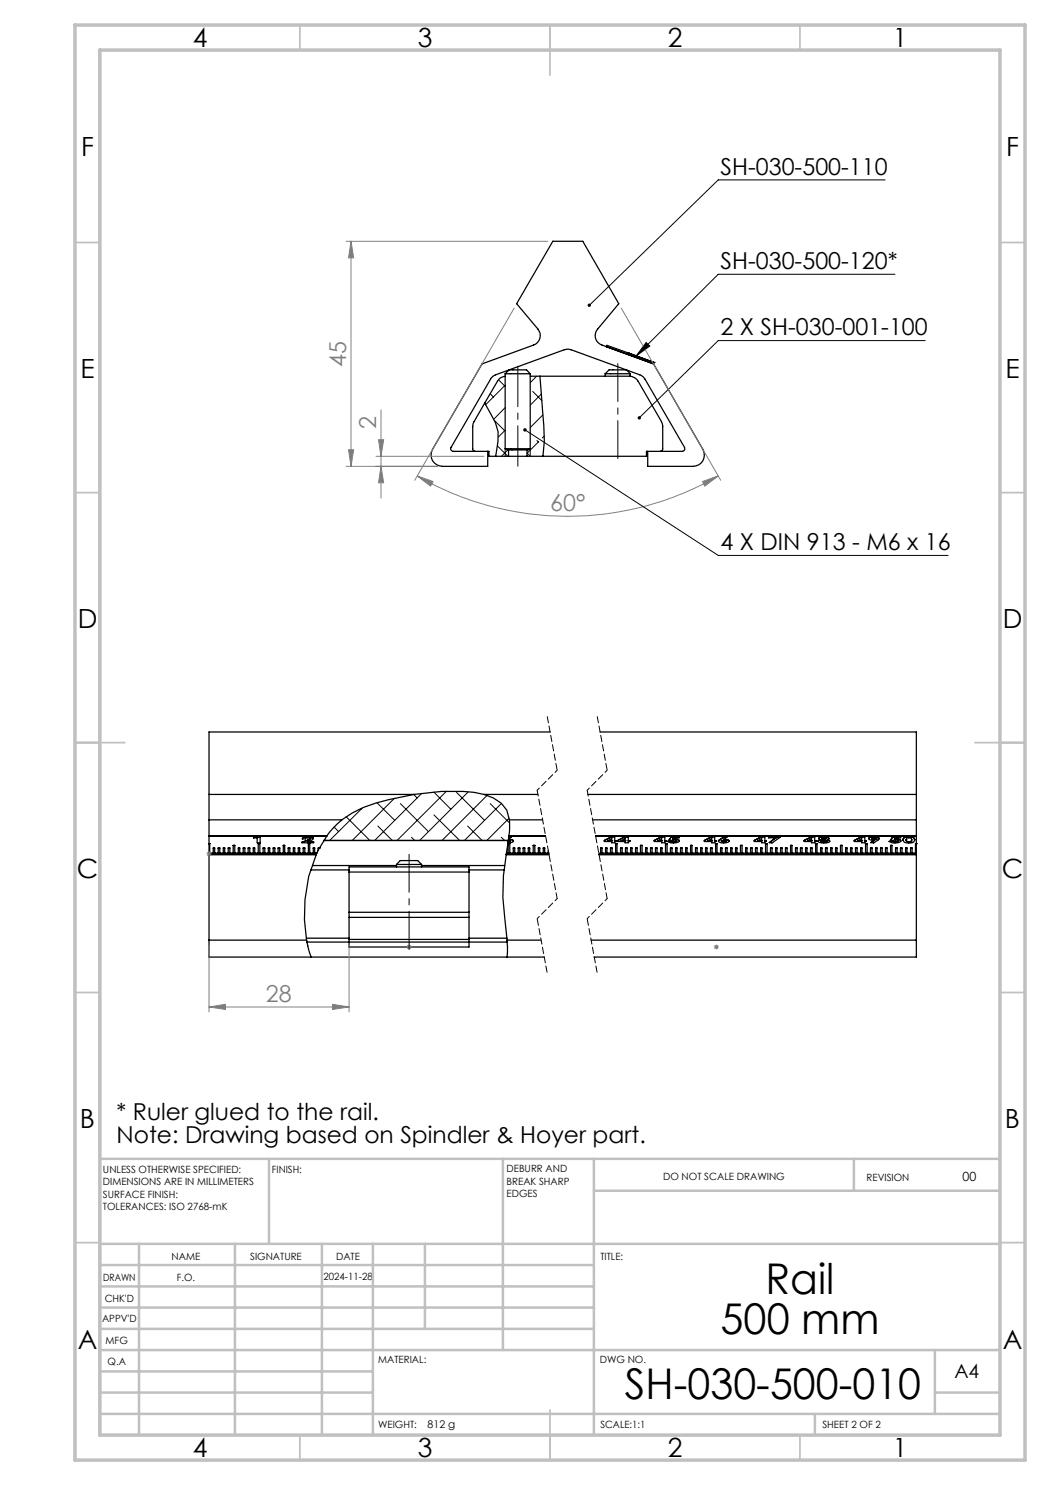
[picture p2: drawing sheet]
<svg xmlns="http://www.w3.org/2000/svg" width="210mm" height="297mm" viewBox="0 0 210 297" stroke-linecap="round" stroke-linejoin="round" font-family="sans-serif">
<g fill="none" stroke="#000" stroke-width=".2">
<path d="M177 36h-33.3l-25.8 25.1M179 54.9h-35.3l-16.5 16.3M98 78.7l.7 .7M99.8 76.1l1.2 1.2M101 77l-3.9 4M106.5 78.3l1.9 1.8M107.3 75.2l-1.3 1.3M108.3 78.8l-2.3 2.2M129.2 68.5l.8 .7-2.8 2zM185 68.1h-41.3l-15.9 15.5M98.9 84.1l2 2M99.5 89.2l2.1 2.1"/>
<path d="M101 86l-1.3 1.4M101 81.5l-2.3 2.4M101 89.7v1.6M101.6 90l-1.3 1.3M105 86l38.7 25.1h45.9M107.4 88.1l.3 .3M107.7 88.3l-2.3 2.3 .6 .7v-1.6M108.6 83l-2.6 2.5M108.9 87.2l-.5 .4M78.9 159.7l-8.5 8.4M82.8 158.9l.6 .7M84.3 158.7l-9.4 9.4"/>
<path d="M86.7 158.4l3.5 3.5M89.3 158.3l-9.9 9.8M91.3 158.5l5.6 5.6M93.7 158.4l-9.8 9.7M97.4 159.1l-9 9M64.8 168l.2 .1M66.8 165.4l.9 .9M69.2 163.3l4.8 4.8M72.1 161.7l.1 .2M72.5 161.6l-6.6 6.5M75.4 160.5l3.6 3.6M75.6 165.2l2.9 2.9"/>
<path d="M80.1 160.7l5.6 5.6M82.3 167.5l.6 .6M86.8 163l5.1 5.1M93.5 165.2l2.9 2.9M98 160.7l3.9 3.9M100.3 167.5l.6 .6M100.3 160.7l-7.4 7.4M101.8 163.7l-4.4 4.4"/>
</g>
<g fill="none" stroke="#000" stroke-width=".25">
<path d="M101 75.3a1.83 1.83 0 0 0-1.5 1l-2.6 4.3M101 74.8h5M101 74.8l.8-.8h3.5l.7 .8M101 74.8v14.9M106 75.2h19.9a2.07 2.07 0 0 1 1.7 1.1l4.8 8.4 .1 5.1-.2 .4-.3 .1M106 74.8v14.9M108 75.2l.8 10 .1 3-.3 3.1M121 74.8h5M121 74.8l.8-.8h3.5l.7 .8M121 74.8v.4M125.6 70.6h.1M125.6 70.6l-4.2-1.5-.1 .3 9.4 3.4"/>
<path d="M125.6 70.6l5.2 1.9M126 74.8v.5M130.7 72.8l-10.3-3.8a1.98 1.98 0 0 1-.9-3.2l4.3-5.1-7.2-12.4h-6l-7.3 12.4 4.3 5.1a2.03 2.03 0 0 1-.8 3.2l-10.4 3.8-9.9 17.1a2.26 2.26 0 0 0 2 3.4h9v-3M130.7 72.8l9.9 17.1a2.26 2.26 0 0 1-2 3.4h-9.1v-3M130.8 72.5h.1M130.8 72.5l-.1 .3M96.9 80.6l-2.3 4.3-.1 4.9 .3 .4 .2 .1M96.9 80.6l2.2 4 .5 1.8v1.9l-.5 3M101 89.7h5M101 89.7a1.56 1.56 0 0 0 1.4 .3h2.3a1.52 1.52 0 0 0 1.3-.3M101.7 91.3h3.7M101.7 91.3h-3.9v-1h-7.2a.53 .53 0 0 1-.4-.8l8-13.8 .3-.4 .6-.3 14.3-5.2 .8 .2 13.8 5 .7 .4 8.2 14.1a.53 .53 0 0 1-.4 .8h-7.2v1h-23.9"/>
<path d="M101.7 90v1.3M105.4 90v1.3M41.8 158.9h41M82.8 158.9a34.6 34.6 0 0 1 14 0M82.8 158.9a37.5 37.5 0 0 0-12.4 3.7l-2 1.4M96.8 158.9l1.9 .7 1.6 1.1 1.1 1.3 .5 2M96.8 158.9h10.8M110 146.4h-68.2v17.6M117.6 158.9h65.7M120 146.4h63.3v17.6M41.8 168.7h.1M41.8 164v3.1"/>
<path d="M41.8 168.7h.1v1.9M41.8 170.6h21.6M41.8 167.2h23.6l-1.5 2.4M41.8 170.9h21.5M41.8 164h26.6M41.8 167.1v20.9M41.9 170.6h.1M42.7 170.6h.1M42.7 170.6v-1h.2v1M42.9 170.6h.1M43.6 170.6h.1M43.6 170.6v-1h.4v1"/>
<path d="M44 170.6h.1M44.7 170.6h.1M44.7 170.6v-1h.2v1M44.9 170.6h.1M45.6 170.6h.1M45.6 170.6v-1h.4v1M46 170.6h.1M46.6 170.6h.1M46.6 170.6v-1.5h.4v1.5M47 170.6h.1M47.7 170.6h.1M47.7 170.6v-1h.2v1"/>
<path d="M47.9 170.6h.1M48.6 170.6h.1M48.6 170.6v-1h.4v1M49 170.6h.1M49.6 170.6h.1M49.6 170.6v-1h.4v1M50 170.6h.1M50.7 170.6h.1M50.7 170.6v-1h.2v1M50.7 167.6l.4-.2h.9v1.2h-.6v-1zM50.9 170.6h.1M51.1 167.4h.1"/>
<path d="M51.1 167.4l-.4 .2M51.6 170.6h.1M51.6 170.6v-1.9h.4v1.9M52 170.6h.1M52.6 170.6h.1M52.6 170.6v-1h.4v1M53 170.6h.1M53.7 170.6h.1M53.7 170.6v-1h.2v1M53.9 170.6h.1M54.6 170.6h.1M54.6 170.6v-1h.4v1"/>
<path d="M55 170.6h.1M55.6 170.6h.1M55.6 170.6v-1h.4v1M56 170.6h.1M56.7 170.6h.1M56.7 170.6v-1.5h.2v1.5M56.9 170.6h.1M57.6 170.6h.1M57.6 170.6v-1h.4v1M58 170.6h.1M58.7 170.6h.1M58.7 170.6v-1h.2v1"/>
<path d="M58.9 170.6h.1M59.7 170.6h.1M59.7 170.6v-1h.2v1M59.9 170.6h.1M60.6 170.6h.1M60.6 170.6v-1h.4v1M61 170.6h.1M61.4 168.1h.1M61.4 168.1l-1 .5h2.3v-.2h-1.1M61.6 168.4h.1M61.6 167.4h.7l.4 .3M61.6 167.4a.96 .96 0 0 0-1.1 .4"/>
<path d="M61.6 167.4a1.18 1.18 0 0 0-1.1 .4M61.6 167.4a.91 .91 0 0 1 1.1 .3M61.6 167.4h.1M61.7 170.6h.1M61.7 170.6v-1.9h.2v1.9M61.9 170.6h.1M62.1 167.7a.74 .74 0 0 0-1 .1h-.6M62.1 167.7l-.7 .4M62.1 167.7h.1M62.2 174h7.6M62.5 173.1h16.8M62.7 170.6h.1"/>
<path d="M62.7 170.6v-1h.2v1M62.7 167.7l-.2 .3-.9 .4M62.9 170.6h.1M63.3 170.9a30.7 30.7 0 0 0-2 17.1M63.4 170.6l-.1 .3M63.6 170l-.2 .6M63.9 169.6h.1M63.9 169.6h-.3v.4M63.9 169.6l-.3 .4M64.7 168.1h37M68.4 164l-1.9 1.7-1.1 1.4h-23.6M69.8 174.4v-1h24v1"/>
<path d="M69.8 174.4v8.1M69.8 174.4h24M79.3 172.9h5M79.3 172.9l.7-.8h2.2a1.93 1.93 0 0 1 2.1 .8M79.3 172.9v.5M84.3 172.9v.5M84.3 173.1h16.6M93.8 174.4v8.1M93.8 174h7M101.2 170.9l-.5 4.3-.1 4.3 .8 8.5M101.2 170.9h8.6M101.3 170.6h8.4"/>
<path d="M101.3 170.6l-.1 .3M101.6 168.6h.1M101.6 168.6l-.3 2M101.6 170.6h.1M101.6 168.4h.1M101.6 170.6v-1.9h.4v1.9M101.6 168.4v.2M101.7 168.1l.4 .1M101.7 168.1l-.1 .3M101.7 167.8l.6 .2 .4 .2M101.7 167.8a.84 .84 0 0 1 1 .4M101.7 167.8h.1"/>
<path d="M101.7 167.8v.3M101.8 167.4h.1M101.8 167.4h.4l-.5 .4M101.8 167.4l-.1 .4M101.9 164l-.1 3.1h7.3M101.9 164h6.6M102 170.6h.1M102.1 168.2l-.5 .2M102.7 170.6h.1M102.7 170.6v-1h.2v1M102.7 168.2a1.11 1.11 0 0 1-1.1 .4M102.9 170.6h.1"/>
<path d="M103.6 170.6h.1M103.6 170.6v-1h.4v1M104 170.6h.1M104.6 170.6h.1M104.6 170.6v-1h.4v1M105 170.6h.1M105.7 170.6h.1M105.7 170.6v-1h.2v1M105.9 170.6h.1M106.6 170.6h.1M106.6 170.6v-1.5h.4v1.5M107 170.6h.1"/>
<path d="M107.7 170.6h.1M107.7 170.6v-1h.3v1M108 170.6h.1M108.7 170.6h.1M108.7 170.6v-1h.2v1M108.9 170.6h.1M109.1 167.2h-7.3v.2M109.6 170.6h.1M109.6 170.2v.4M118.5 164h64.8M119.1 167.2h64.2M119.1 167.1h64.2"/>
<path d="M119.7 170.6h63.6M119.8 170.9h63.5M120.1 170.6h.1M120.1 170.6v-1h.3v1M120.4 170.6h.1M121.1 170.6h.1M121.1 170.6v-1h.3v1M121.4 170.6h.1M121.6 168.1h.1M121.6 168.1h.7M121.6 168.1l.7-.4v.4M122.1 170.6h.1"/>
<path d="M122.1 170.6v-1h.3v1M122.3 167.4h.1M122.3 167.4l-1.4 .7v.2h1.4v.3h.6v-.3h.4v-.2h-.4M122.3 167.4h.6v.7M122.3 168.1h.1M122.4 170.6h.1M122.9 168.1h.1M123.1 170.6h.1M123.1 170.6v-1.9h.3v1.9M123.4 170.6h.1M124.1 170.6h.1M124.1 170.6v-1h.3v1"/>
<path d="M124.2 168.1h.1M124.2 168.1l.8-.4v.4M124.2 168.1h.8M124.4 170.6h.1M125 167.4h.1M125 167.4l-1.5 .7v.2h1.5v.3h.7v-.3h.3v-.2h-.3M125 167.4h.7v.7M125 168.1h.1M125.1 170.6h.1M125.1 170.6v-1h.3v1M125.4 170.6h.1M125.7 168.1h.1"/>
<path d="M126.1 170.6h.1M126.1 170.6v-1h.3v1M126.4 170.6h.1M127.1 170.6h.1M127.1 170.6v-1h.3v1M127.4 170.6h.1M128.1 170.6h.1M128.1 170.6v-1.5h.3v1.5M128.4 170.6h.1M129.1 170.6h.1M129.1 170.6v-1h.3v1M129.4 170.6h.1"/>
<path d="M130.1 170.6h.1M130.1 170.6v-1h.3v1M130.4 170.6h.1M131.1 170.6h.1M131.1 170.6v-1h.3v1M131.4 170.6h.1M131.6 168.1h.1M131.6 168.1h.7M131.6 168.1l.7-.4v.4M132.1 170.6h.1M132.1 170.6v-1h.3v1M132.3 167.4h.1"/>
<path d="M132.3 167.4l-1.5 .7v.2h1.5v.3h.7v-.3h.3v-.2h-.3M132.3 167.4h.7v.7M132.3 168.1h.1M132.4 170.6h.1M133 168.1h.1M133.1 170.6h.1M133.1 170.6v-1.9h.3v1.9M133.4 170.6h.1M134.1 170.6h.1M134.1 170.6v-1h.3v1M134.2 167.4l-.4 .6h1l.5 .2M134.2 167.4h.1"/>
<path d="M134.2 167.4h1.6v.2h-1.1l-.1 .2M134.3 168.3l.4 .1M134.3 168.3h.1M134.4 170.6h.1M134.6 167.8h.1M134.7 168.4h.1M134.8 167.8a1.15 1.15 0 0 1 1.1 .4M134.8 167.8h-.2M134.8 167.8a1.07 1.07 0 0 1 1.1 .4M134.8 167.8h.1M135.1 170.6h.1M135.1 170.6v-1h.3v1"/>
<path d="M135.3 168.2l-.6 .2M135.3 168.2h.1M135.4 170.6h.1M135.9 168.2a2.16 2.16 0 0 1-2.4 .1h.8M136.1 170.6h.1M136.1 170.6v-1h.3v1M136.4 170.6h.1M137.1 170.6h.1M137.1 170.6v-1h.3v1M137.4 170.6h.1M138.1 170.6h.1M138.1 170.6v-1.5h.3v1.5"/>
<path d="M138.4 170.6h.1M139.1 170.6h.1M139.1 170.6v-1h.3v1M139.4 170.6h.1M140.1 170.6h.1M140.1 170.6v-1h.3v1M140.4 170.6h.1M141.1 170.6h.1M141.1 170.6v-1h.3v1M141.4 170.6h.1M141.6 168.1h.1M141.6 168.1h.7"/>
<path d="M141.6 168.1l.7-.4v.4M142.1 170.6h.1M142.1 170.6v-1h.3v1M142.3 167.4h.1M142.3 167.4l-1.4 .7v.2h1.4v.3h.6v-.3h.4v-.2h-.4M142.3 167.4h.6v.7M142.3 168.1h.1M142.4 170.6h.1M142.9 168.1h.1M143.1 170.6h.1M143.1 170.6v-1.9h.3v1.9M143.4 170.6h.1"/>
<path d="M143.7 168.2a1.82 1.82 0 0 0 2.1 0M143.9 168l-.2 .2M143.9 168h.1M144.1 170.6h.1M144.1 170.6v-1h.3v1M144.3 168.2l.4 .2M144.3 168.2l.3-.1 .6 .1M144.4 170.6h.1M144.7 168.4h.1M144.8 167.8l.7 .2 .3 .2M144.8 167.8a.98 .98 0 0 1 1 .4M144.8 167.8h.1"/>
<path d="M144.8 167.4h.1M144.8 167.4h.6l-.6 .4M144.8 167.4l-.9 .6M145.1 170.6h.1M145.1 170.6v-1h.3v1M145.2 168.2l-.5 .2M145.4 170.6h.1M146.1 170.6h.1M146.1 170.6v-1h.3v1M146.4 170.6h.1M147.1 170.6h.1M147.1 170.6v-1h.3v1"/>
<path d="M147.4 170.6h.1M148.1 170.6h.1M148.1 170.6v-1.5h.3v1.5M148.4 170.6h.1M149.1 170.6h.1M149.1 170.6v-1h.3v1M149.4 170.6h.1M150.1 170.6h.1M150.1 170.6v-1h.3v1M150.4 170.6h.1M151.1 170.6h.1M151.1 170.6v-1h.3v1"/>
<path d="M151.4 170.6h.1M151.6 168.1h.1M151.6 168.1h.7M151.6 168.1l.7-.4v.4M152.1 170.6h.1M152.1 170.6v-1h.3v1M152.3 167.4h.1M152.3 167.4l-1.5 .7v.2h1.5v.3h.7v-.3h.3v-.2h-.3M152.3 167.4h.7v.7M152.3 168.1h.1M152.4 170.6h.1M153 168.1h.1"/>
<path d="M153.1 170.6h.1M153.1 170.6v-1.9h.3v1.9M153.4 170.6h.1M153.7 167.4h2.3v.1l-1.6 1.1-.6-.1 1.4-.9h-1.5zM154.1 170.6h.1M154.1 170.6v-1h.3v1M154.4 170.6h.1M155.1 170.6h.1M155.1 170.6v-1h.3v1M155.2 167.6h.1M155.2 167.6l-1.3 .9M155.4 170.6h.1"/>
<path d="M156.1 170.6h.1M156.1 170.6v-1h.3v1M156.4 170.6h.1M157.1 170.6h.1M157.1 170.6v-1h.3v1M157.4 170.6h.1M158.1 170.6h.1M158.1 170.6v-1.5h.3v1.5M158.4 170.6h.1M159.1 170.6h.1M159.1 170.6v-1h.3v1M159.4 170.6h.1"/>
<path d="M160.1 170.6h.1M160.1 170.6v-1h.3v1M160.4 170.6h.1M161.1 170.6h.1M161.1 170.6v-1h.3v1M161.4 170.6h.1M161.5 168.1h.1M161.5 168.1h.8M161.5 168.1l.8-.4v.4M162.1 170.6h.1M162.1 170.6v-1h.3v1M162.3 168.1h.1"/>
<path d="M162.3 167.4h.1M162.3 167.4l-1.5 .7v.2h1.5v.3h.6v-.3h.4v-.2h-.4M162.3 167.4h.6v.7M162.4 170.6h.1M162.9 168.1h.1M163.1 170.6h.1M163.1 170.6v-1.9h.3v1.9M163.4 170.6h.1M163.6 168.2a2.24 2.24 0 0 0 2.3 .2v-.2M163.8 167.7l.2 .2M164 167.9l-.4 .3M164 167.9h.1"/>
<path d="M164.1 170.6h.1M164.1 170.6v-1h.3v1M164.2 168.2l.6 .2M164.2 168.2a1.08 1.08 0 0 1 1.1 0M164.4 170.6h.1M164.4 167.7l.4 .1M164.4 167.7h.1M164.4 167.7l.2-.1 .6 .1M164.8 167.4h.6l.4 .3M164.8 167.4a.99 .99 0 0 0-1 .3M164.8 167.4h-.7l-.3 .3M164.8 167.4a.86 .86 0 0 1 1 .3"/>
<path d="M164.8 168.4h.1M164.8 167.8h.1M164.8 167.4h.1M165.1 170.6h.1M165.1 170.6v-1h.3v1M165.2 167.7l-.4 .1M165.2 167.7h.1M165.3 168.2l-.5 .2M165.3 168.2h.1M165.4 170.6h.1M165.5 167.9l.4 .3M165.5 167.9h.1"/>
<path d="M165.8 167.7l-.3 .2M166.1 170.6h.1M166.1 170.6v-1h.3v1M166.4 170.6h.1M167.1 170.6h.1M167.1 170.6v-1h.3v1M167.4 170.6h.1M168.1 170.6h.1M168.1 170.6v-1.5h.3v1.5M168.4 170.6h.1M169.1 170.6h.1M169.1 170.6v-1h.3v1"/>
<path d="M169.4 170.6h.1M170.1 170.6h.1M170.1 170.6v-1h.3v1M170.4 170.6h.1M171.1 170.6h.1M171.1 170.6v-1h.3v1M171.4 170.6h.1M171.6 168.1h.1M171.6 168.1h.7M171.6 168.1l.7-.4v.4M172.1 170.6h.1M172.1 170.6v-1h.3v1"/>
<path d="M172.3 167.4h.1M172.3 167.4l-1.4 .7v.2h1.4v.3h.7v-.3h.3v-.2h-.3M172.3 167.4h.7v.7M172.3 168.1h.1M172.4 170.6h.1M173 168.1h.1M173.1 170.6h.1M173.1 170.6v-1.9h.3v1.9M173.4 170.6h.1M173.7 167.7l.4 .3 .7 .1M174.1 170.6h.1M174.1 170.6v-1h.3v1"/>
<path d="M174.3 167.7l.5 .2M174.3 167.7h.1M174.3 167.7a.68 .68 0 0 1 1 0M174.4 170.6h.1M174.8 168.1h.1M174.8 167.4h.7l.4 .3M174.8 167.4a.94 .94 0 0 0-1.1 .3M174.8 167.4a1.14 1.14 0 0 0-1.1 .3M174.8 167.4a1.09 1.09 0 0 1 1.1 .3M174.8 167.9h.1M174.8 167.4h.1M175.1 170.6h.1"/>
<path d="M175.1 170.6v-1h.3v1M175.3 167.7l-.5 .2M175.3 167.7h.1M175.4 170.6h.1M175.9 167.7l-.1 .2-1.1 .7-.5-.1 .6-.4M176.1 170.6h.1M176.1 170.6v-1h.3v1M176.4 170.6h.1M177.1 170.6h.1M177.1 170.6v-1h.3v1M177.4 170.6h.1M178.1 170.6h.1"/>
<path d="M178.1 170.6v-1.5h.3v1.5M178.4 170.6h.1M178.5 167.4l-.4 .6h1l.5 .2M178.5 167.4h.1M178.5 167.4h1.6v.2h-1.1l-.1 .2M178.6 168.3l.4 .1M178.6 168.3h.1M178.9 167.8h.1M179 168.4h.1M179.1 167.8a1.03 1.03 0 0 1 1.1 .4M179.1 167.8h-.2M179.1 170.6h.1"/>
<path d="M179.1 167.8a.93 .93 0 0 1 1.1 .4M179.1 167.8h.1M179.1 170.6v-1h.3v1M179.4 170.6h.1M179.6 168.2l-.6 .2M179.6 168.2h.1M180.1 170.6h.1M180.1 170.6v-1h.3v1M180.2 168.2a2.1 2.1 0 0 1-2.4 .1h.8M180.4 170.6h.1M180.9 167.5l-.3 .5M180.9 167.5h.1"/>
<path d="M181.1 170.6h.1M181.1 170.6v-1h.3v1M181.2 168a.46 .46 0 0 0 .6 .4M181.2 168h.1M181.4 170.6h.1M181.8 167.4h.3a.78 .78 0 0 1 .9 .6l-.2 .4a2.41 2.41 0 0 1-2 0l-.2-.4M181.8 167.4l-.9 .1M181.8 167.4h.3a.77 .77 0 0 1 .9 .6M181.8 167.4h.1M181.8 168.4h.1M182.1 170.6h.1M182.1 170.6v-1h.3v1"/>
<path d="M182.2 168.3l-.4 .1M182.2 168.3h.1M182.4 168l-.2 .3M182.4 168a.6 .6 0 0 0-.6-.4 .6 .6 0 0 0-.6 .4M182.4 170.6h.1M183.1 170.6h.1M183.3 168.7h.1M183.3 164v3.1M183.3 167.1v20.9M183.3 168.7h-.2v1.9M41.8 188v3.4h67M41.8 188h19.5"/>
<path d="M61.3 187.6h8.5M61.3 188l.9 3.4M61.4 188.4h40.1M69.8 182.5v1M69.8 187.9v1.5h24v-1.5M69.8 183.5h24M69.8 187.9h24M69.8 183.5v4.4M69.8 182.5h24M93.8 182.5v1M93.8 183.5v4.4M93.8 187.6h7.6"/>
<path d="M101.4 188v3.4M101.4 188h6.8M118.2 188h65.1M183.3 188v3.4h-64.5"/>
</g>
<g fill="none" stroke="#808080" stroke-width=".2">
<path d="M69.2 48.3h40.3M70.2 48.3l.5 3.3h-1zM70.2 48.3v45M102.8 61.6l-19.9 34.5M124.2 61.6l19.9 34.5M69.2 93.3h18.3M69.7 90h1l-.5 3.3zM75.2 91.3h21.6M75.7 87.9h1l-.5 3.4zM76.2 93.3l.5 3.3h-1zM76.2 82v17.6M83.4 95.2l3.2 1.1-.5 .9z"/>
<path d="M83.4 95.2a60.1 60.1 0 0 0 60.3 0M140.5 96.3l3.2-1.1-2.7 2zM41.3 170.8h1M41.5 170.4l.7 .7M41.8 170.2v1.1M42.2 170.4l-.7 .7M41.8 189v13.4M69.8 188.9v13.5M81.3 189.4h1M81.5 189.1l.7 .7M81.8 188.9v1M82.2 189.1l-.7 .7"/>
<path d="M142.8 189.4h1M142.9 189.1l.7 .7M143.3 188.9v1M143.6 189.1l-.7 .7M41.8 201.4l3.3-.5v1zM41.8 201.4h28M66.5 200.9l3.3 .5-3.3 .5z"/>
</g>
<path d="M123.6 91.7v-19M81.8 189.9v-19" fill="none" stroke="#000" stroke-width=".2" stroke-dasharray="15.2 1.3 1.3 1.3" stroke-dashoffset="7.6"/>
<path d="M103.6 73.2v20" fill="none" stroke="#000" stroke-width=".2" stroke-dasharray="15.2 1.3 1.3 1.3" stroke-dashoffset="7.1"/>
<path d="M109.4 143.2l2 10.8M119.4 143.2l2 10.8M107.4 183.7l2 10.9M117.4 183.7l2 10.9" fill="none" stroke="#000" stroke-width=".2" stroke-dasharray="1.3 .6" stroke-dashoffset="-.1"/>
<path d="M111.4 154l-4 4M121.4 154l-4 4M111.4 179.7l-4 4M121.4 179.7l-4 4" fill="none" stroke="#000" stroke-width=".2" stroke-dasharray="1.3 .6" stroke-dashoffset=".7"/>
<path d="M107.4 158l4 21.7M117.4 158l4 21.7" fill="none" stroke="#000" stroke-width=".2" stroke-dasharray="1.3 .6" stroke-dashoffset=".1"/>
<g fill="none" stroke="#c0c0c0" stroke-width=".35">
<path d="M60 5v5M110 5v10M160 5v5M15 48.5h5M200 48.5h5M15 98.5h5M200 98.5h5M15 148.5h10M195 148.5h10M15 198.5h5M200 198.5h5M15 248.5h5"/>
<path d="M200 248.5h5M60 287v5M110 282v10M160 287v5"/>
</g>
<g fill="none" stroke="#c0c0c0" stroke-width=".5">
<path d="M53.8 231.8v17M100.6 231.8v38.2M118.8 231.8v55.2M118.8 238.2h81.2M170.8 231.8v6.4M200 231.8h-180v55.2M20 248.8h180M20 257.3h98.8M20 253h98.8M27.8 248.8v38.2M47 248.8v38.2M64.4 248.8v38.2"/>
<path d="M74.6 248.8v38.2M85 248.8v17M20 265.8h98.8M20 261.5h98.8M20 278.5h54.6M20 274.3h54.6M20 270h180M187 278.5h13M187 270v12.8M20 282.8h180M163 282.8v4.2"/>
</g>
<path d="M15 5h190v287h-190zM20 10h180v277h-180z" fill="none" stroke="#c0c0c0" stroke-width=".7"/>
<path d="M117.5 60.9l.1 .4 .3-.2-.3 .2a.34 .34 0 0 0 .5-.1 .34 .34 0 0 0-.1-.5 .34 .34 0 0 0-.5 .2zM127.6 83.4v.4l.2-.2-.2 .2a.34 .34 0 0 0 .5 0 .34 .34 0 0 0 0-.5 .34 .34 0 0 0-.5 .1zM104.7 85.7l.3 .3-.3-.2a.34 .34 0 0 0 .4 .4 .34 .34 0 0 0 .2-.5 .34 .34 0 0 0-.6 0zM129.2 68.5l.8 .7-2.8 2z" fill="#000"/>
<g fill="#808080">
<path d="M66.5 200.9l3.3 .5-3.3 .5zM41.8 201.4l3.3-.5v1z"/>
<path d="M83.4 95.2l3.2 1.1-.5 .9zM140.5 96.3l3.2-1.1-2.7 2z"/>
<path d="M70.2 48.3l.5 3.3h-1zM69.7 90h1l-.5 3.3zM75.7 87.9h1l-.5 3.4zM76.2 93.3l.5 3.3h-1z"/>
</g>
<g font-size="8.5">
<text x="153.1" y="258.8">Rail</text>
<text x="144.1" y="266.9">500 mm</text>
<text x="125" y="279.7">SH-030-500-010</text>
</g>
<g font-size="5.3">
<text x="38.5" y="9.5">4</text>
<text x="83.5" y="9.5">3</text>
<text x="133.6" y="9.5">2</text>
<text x="178.6" y="9.5">1</text>
<text x="16.2" y="31.3">F</text>
<text x="201.2" y="31.3">F</text>
<text x="16.1" y="75.5">E</text>
<text x="201.1" y="75.5">E</text>
<text x="15.5" y="125.5">D</text>
<text x="200.5" y="125.5">D</text>
<text x="15.4" y="175.5">C</text>
<text x="200.4" y="175.5">C</text>
<text x="16" y="225.5">B</text>
<text x="201" y="225.5">B</text>
<text x="15.5" y="269.8">A</text>
<text x="200.5" y="269.8">A</text>
<text x="38.5" y="291.5">4</text>
<text x="83.5" y="291.5">3</text>
<text x="133.6" y="291.5">2</text>
<text x="178.6" y="291.5">1</text>
</g>
<g font-size="4.7">
<text x="144.1" y="34.9">SH-030-500-110</text>
<text x="144.1" y="53.8">SH-030-500-120*</text>
<text x="144.1" y="67">2 X SH-030-001-100</text>
<text x="144.1" y="110">4 X DIN 913 - M6 x 16</text>
<text x="23.3" y="224">* Ruler glued to the rail.</text>
<text x="23.3" y="228.5">Note: Drawing based on Spindler &amp; Hoyer part.</text>
</g>
<g font-size="4.7" fill="#808080">
<text x="69.2" y="73.3" transform="rotate(-90 69.2 73.3)">45</text>
<text x="75.2" y="85.9" transform="rotate(-90 75.2 85.9)">2</text>
<text x="110" y="102.2">60°</text>
<text x="53.2" y="200.4">28</text>
</g>
<text font-size="3.9" x="190.9" y="275.5">A4</text>
<text font-size="2.5" x="192.5" y="236.1">00</text>
<text font-size="2.1" x="85.5" y="285.6">812 g</text>
<g font-size="2">
<text x="20.6" y="234.6">UNLESS OTHERWISE SPECIFIED:</text>
<text x="20.6" y="237.1">DIMENSIONS ARE IN MILLIMETERS</text>
<text x="20.6" y="239.6">SURFACE FINISH:</text>
<text x="54.4" y="234.6">FINISH:</text>
<text x="101.3" y="234.5">DEBURR AND</text>
<text x="101.3" y="237">BREAK SHARP</text>
<text x="101.3" y="239.5">EDGES</text>
<text x="132.6" y="236">DO NOT SCALE DRAWING</text>
<text x="173.3" y="236.2">REVISION</text>
<text x="20.6" y="242.1">TOLERANCES: ISO 2768-mK</text>
<text x="34.3" y="252">NAME</text>
<text x="50" y="251.9">SIGNATURE</text>
<text x="67.2" y="251.9">DATE</text>
<text x="120.1" y="251.9">TITLE:</text>
<text x="20.6" y="256.1">DRAWN</text>
<text x="35.3" y="256.1">F.O.</text>
<text x="64.7" y="255.9">2024-11-28</text>
<text x="20.9" y="260.3">CHK'D</text>
<text x="20.4" y="264.4">APPV'D</text>
<text x="21.1" y="268.8">MFG</text>
<text x="21.5" y="273">Q.A</text>
<text x="75.6" y="272.5">MATERIAL:</text>
<text x="120" y="272.5">DWG NO.</text>
<text x="75.6" y="285.5">WEIGHT:</text>
<text x="120.1" y="285.6">SCALE:1:1</text>
<text x="164.5" y="285.6">SHEET 2 OF 2</text>
</g>
</svg>
